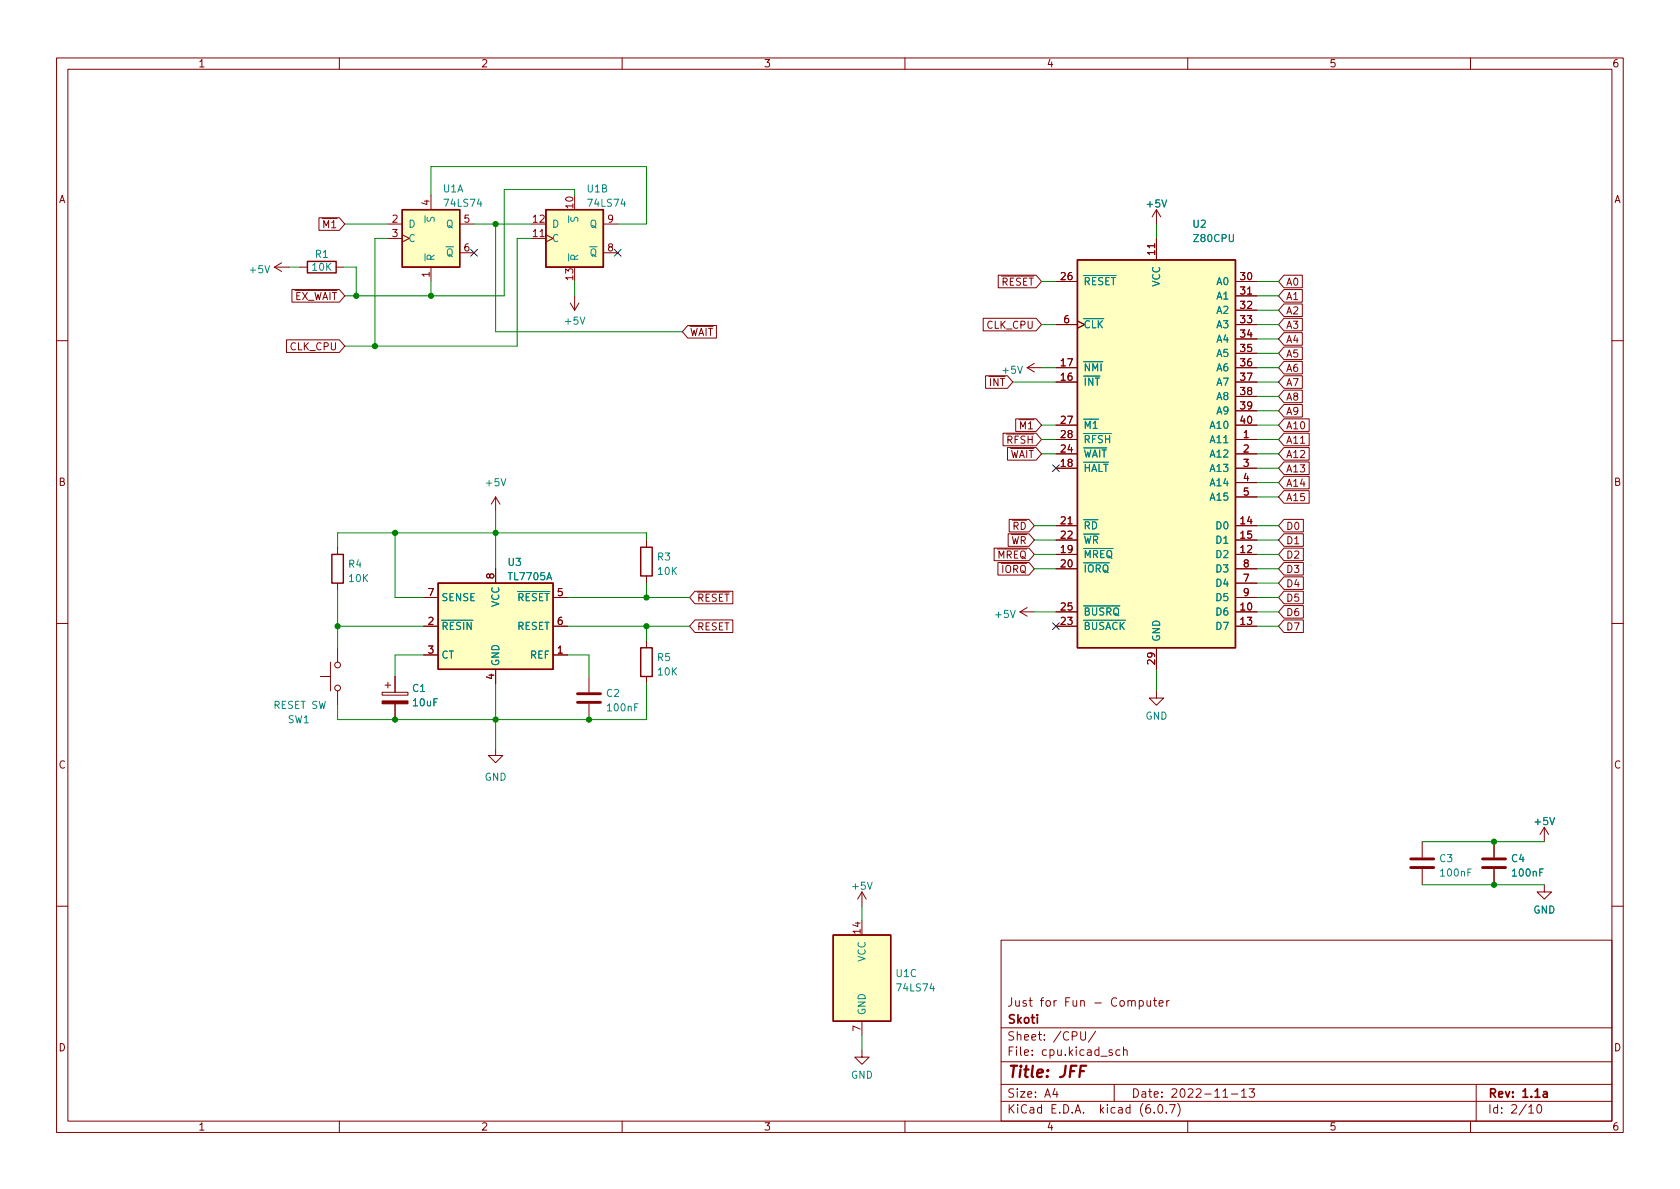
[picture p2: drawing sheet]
<svg xmlns="http://www.w3.org/2000/svg" width="297mm" height="210mm" viewBox="0 0 297 210" stroke-linecap="round" stroke-linejoin="round" font-family="sans-serif">
<g fill="none" stroke="#840000" stroke-width=".18">
<path d="M10 10.2h277v190.1h-277zM12 12.2h273v186.1h-273zM60 10.2v2M110 10.2v2M160 10.2v2M210 10.2v2M260 10.2v2M56.4 38.5h3.6l1 1.1-1 1.1h-3.6zM68.6 39.6h2.5M76.2 34.5v2.6M81.3 39.6h2.5M106.7 39.6h2.5"/>
<path d="M204.5 37.1v2.5M204.5 37.1l-.8 1.2M204.5 37.1l.7 1.2M48.5 47.2l1.3 .8M48.5 47.2h2.6M49.8 46.5l-1.3 .7M51.6 51.2h8.4l1 1.1-1 1.1h-8.4zM53.1 47.2h1.3M59.4 47.2h1.3M68.6 42.2h2.5M71.1 41.5l1.3 .7-1.3 .6M76.2 47.2v2.6"/>
<path d="M81.3 44.7h2.5M94 42.2h2.5M96.5 41.5l1.3 .7-1.3 .6M100.8 53.6l.8 1.3M101.6 52.3v2.6M102.4 53.6l-.8 1.3M106.7 44.7h2.5M121.6 57.6h5.1v2.2h-5.1l-1-1.1zM173.8 56.3h9.4l.9 1.1-.9 1.1h-9.4zM176.5 48.7h6.7l.9 1.1-.9 1.1h-6.7zM186.7 49.8h3.8M186.7 57.4h3.8"/>
<path d="M190.5 56.8l1.3 .6-1.3 .6M204.5 42.2v3.8M218.4 49.8h3.8M218.4 52.3h3.8M218.4 54.9h3.8M218.4 57.4h3.8M218.4 59.9h3.8M227 48.7h3.3v2.2h-3.3l-.9-1.1zM227 51.2h3.3v2.2h-3.3l-.9-1.1zM227 53.7h3.3v2.3h-3.3l-.9-1.1zM227 56.3h3.3v2.2h-3.3l-.9-1.1zM227 58.8h3.3v2.2h-3.3l-.9-1.1z"/>
<path d="M10 60.2h2M50.6 60.1h9.4l1 1.1-1 1.1h-9.4zM174.3 66.4h3.8l1 1.2-1 1.1h-3.8zM177.3 76.6h5.9l.9 1.1-.9 1.1h-5.9zM178.1 79.1h5.1l.9 1.2-.9 1.1h-5.1zM179.6 74.1h3.6l.9 1.1-.9 1.1h-3.6zM181.6 65h2.5M181.6 65l1.3 .8M182.9 64.3l-1.3 .7M186.7 77.7h3.8M186.7 67.6h3.8M186.7 65h3.8"/>
<path d="M186.7 75.2h3.8M218.4 77.7h3.8M218.4 67.6h3.8M218.4 65h3.8M218.4 75.2h3.8M218.4 62.5h3.8M218.4 70.1h3.8M218.4 72.6h3.8M227 76.6h4.5v2.2h-4.5l-.9-1.1zM227 69h3.3v2.2h-3.3l-.9-1.1zM227 66.4h3.3v2.3h-3.3l-.9-1.1zM227 63.9h3.3v2.2h-3.3l-.9-1.1z"/>
<path d="M227 61.4h3.3v2.2h-3.3l-.9-1.1zM227 74.1h4.5v2.2h-4.5l-.9-1.1zM227 71.5h3.3v2.2h-3.3l-.9-1.1zM227 79.1h4.5v2.3h-4.5l-.9-1.1zM285 60.2h2M59.7 96.8v1.2M87.6 87.9v2.5M87.6 87.9l-.7 1.2M87.6 87.9l.8 1.2M114.3 95.5v1.3M175.8 96.9h6.1l1 1.1-1 1.1h-6.1zM176.4 99.5h5.5l1 1.1-1 1.1h-5.5z"/>
<path d="M178.3 94.4h3.6l1 1.1-1 1.1h-3.6zM178.4 91.8h3.5l1 1.2-1 1.1h-3.5zM186.7 98h3.8M186.7 93h3.8M186.7 95.5h3.8M186.7 82.8h3.8M186.7 80.3h3.8M218.4 98h3.8M218.4 93h3.8M218.4 95.5h3.8M218.4 82.8h3.8M218.4 80.3h3.8"/>
<path d="M218.4 85.3h3.8M218.4 87.9h3.8M227 84.2h4.5v2.2h-4.5l-.9-1.1zM227 81.7h4.5v2.2h-4.5l-.9-1.1zM227 86.8h4.5v2.2h-4.5l-.9-1.1zM227 99.5h3.4v2.2h-3.4l-.9-1.1zM227 96.9h3.4v2.2h-3.4l-.9-1.1zM227 91.8h3.4v2.3h-3.4l-.9-1.1zM227 94.4h3.4v2.2h-3.4l-.9-1.1zM10 110.2h2M56.6 119.6h1.8M58.4 117.1v5.1"/>
<path d="M59.7 103.1v1.3M59.7 114.5v2.6M69.8 119.6v2.8M74.9 115.8h2.6M74.9 110.7h2.6M74.9 105.7h2.6M87.6 100.6v2.5M87.6 118.4v2.5M97.8 115.8h2.5M97.8 110.7h2.5M97.8 105.7h2.5M104.1 119.6v2.8"/>
<path d="M114.3 101.8v1.3M114.3 113.3v1.2M114.3 119.6v1.3M122.9 104.5h6.7v2.3h-6.7l-1-1.1zM122.9 109.6h6.7v2.2h-6.7l-1-1.1zM180.3 108.2h2.6M180.3 108.2l1.3 .8M181.6 107.4l-1.3 .8M186.7 110.7h3.8M186.7 108.2h3.8M186.7 100.6h3.8M204.5 114.5v3.9"/>
<path d="M218.4 110.7h3.8M218.4 105.7h3.8M218.4 108.2h3.8M218.4 100.6h3.8M218.4 103.1h3.8M227 109.6h3.4v2.2h-3.4l-.9-1.1zM227 102h3.4v2.2h-3.4l-.9-1.1zM227 104.5h3.4v2.3h-3.4l-.9-1.1zM227 107.1h3.4v2.2h-3.4l-.9-1.1zM285 110.2h2M59.7 122.2v2.5M67.6 122.4h4.5v.5h-4.5z"/>
<path d="M68.1 121.2h1M68.6 120.6v1.1M69.8 124.5v2.7M87.6 132.3v1.3h1.3l-1.3 1.3-1.2-1.3h1.2M104.1 124.5v2.7M204.5 122.2v1.2h1.2l-1.2 1.3-1.3-1.3h1.3M152.4 157.7v2.6M152.4 157.7l-.8 1.3M152.4 157.7l.8 1.3M251.5 148.8v2.8M251.5 153.7v2.8M264.2 148.8v2.8"/>
<path d="M264.2 153.7v2.8M273 156.5v1.2h1.3l-1.3 1.3-1.2-1.3h1.2M273 146.3l-.7 1.3M273 146.3v2.5M273 146.3l.8 1.3M10 160.2h2M177 166.3h108v32h-108zM201.4 177l.5-.1 .2 .3v.4l-.1 .3h-.6M201.4 176.9v1.5M202.8 176.9l.1 1h.3l.2-.1M203.4 176.9v1M203.9 176.9h.6"/>
<path d="M204.1 176.4v1.3l.4 .2M204.9 177.4l.7-.1v-.3l-.5-.1-.2 .2 .1 .8h.6M206.3 176.9v1M206.7 176.9l-.3 .1-.1 .2M285 160.2h2M60 198.3v2M110 198.3v2M152.4 185.7v1.2h1.3l-1.3 1.3-1.3-1.3h1.3M152.4 180.6v2.5M160 198.3v2M177 194.8h108M177 191.8h108"/>
<path d="M177 187.8h108M177 181.8h108M186.5 192.5l-.4 1h1M186.9 193v1M191.1 182.4v1.2l.3 .3h.2l.3-.3v-1.2M193.7 182.4l-1.3 1.9M196.6 185.7l-.3-.1-.2 .2v.3l.5 .1v.4h-.5M197 191.8v3M198 185.7l-.4-.1-.3 .3v.4l.1 .3h.6M198.6 185.8l.3-.2 .3 .1 .1 .9M198.6 185.1v1.5M204.1 196.7v.1"/>
<path d="M204.9 195.4l.2-.1a.81 .81 0 0 1 .6 .7 .81 .81 0 0 1-.3 .8h-.2a.81 .81 0 0 1-.6-.6 .81 .81 0 0 1 .3-.8zM206.2 196.7v.1M206.8 195.3h1l-.7 1.5M208.2 195.1a1.72 1.72 0 0 1 0 2.3M210 198.3v2M216.2 194h.9M217.7 193.5h1.2M219.5 193l.4-.5v1.5M219.5 194h.9M220.9 192.5h.9l-.5 .6 .4 .1v.7l-.2 .1h-.4l-.2-.1M260 198.3v2M261 191.8v6.5"/>
<path d="M270.3 195.8l.4-.5v1.5M270.3 196.8h.9M271.9 195.4l.2-.1a.81 .81 0 0 1 .6 .7 .81 .81 0 0 1-.3 .8h-.2a.81 .81 0 0 1-.6-.6 .81 .81 0 0 1 .3-.8z"/>
<circle cx="59.7" cy="117.6" r=".51"/>
<circle cx="59.7" cy="121.7" r=".51"/>
</g>
<path d="M272.9 193.1h.6l.1 .9M273.6 193.4l-.5 .1a.29 .29 0 0 0-.3 .2 .29 .29 0 0 0 .3 .3h.5" fill="none" stroke="#840000" stroke-width=".3"/>
<path d="M192 188.5h-.9l-.3 2" fill="none" stroke="#840000" stroke-width=".4"/>
<path d="M71.1 37.1h10.2v10.1h-10.2zM96.5 37.1h10.2v10.1h-10.2zM54.4 46.2h5v2.1h-5zM190.5 46h27.9v68.5h-27.9zM58.7 98h2v5.1h-2zM113.3 96.8h2v5h-2zM77.5 103.1h20.3v15.3h-20.3zM113.3 114.5h2v5.1h-2zM147.3 165.3h10.2v15.3h-10.2z" fill="none" stroke="#840000" stroke-width=".25"/>
<g fill="#ffffc2" stroke="#ffffc2" stroke-width=".18">
<path d="M77.5 103.1h20.3v15.3h-20.3z"/>
<path d="M190.5 46h27.9v68.5h-27.9z"/>
<path d="M71.1 37.1h10.2v10.1h-10.2z"/>
<path d="M96.5 37.1h10.2v10.1h-10.2z"/>
<path d="M147.3 165.3h10.2v15.3h-10.2z"/>
</g>
<path d="M102.1 124.2h4.1M102.1 122.7h4.1M249.4 153.4h4.1M249.4 151.9h4.1M262.1 153.4h4.1M262.1 151.9h4.1" fill="none" stroke="#840000" stroke-width=".51"/>
<path d="M67.6 123.9h4.5v.6h-4.5z" fill="#840000" stroke="#840000" stroke-width=".18"/>
<path d="M75.1 38.2v1.2M75.6 38.4l-.1 .5 .1 .2h.4l.2-.6 .3-.1 .3 .3-.1 .4M100.5 38.2v1.2M101 38.4l-.1 .5 .1 .2h.4l.2-.6 .3-.1 .3 .3-.1 .4" fill="none" stroke="#008484" stroke-width=".18"/>
<g fill="none" stroke="#008400" stroke-width=".18">
<path d="M61 39.6h7.6M76.2 34.5v-5h38.1v10.1h-5.1M83.8 39.6h10.2M87.6 39.6v19.1h33M101.6 34.5v-1h-12.4v18.8h-28.2M204.5 39.6v2.6M51.1 47.2h2M60.7 47.2h2.3v5.1M68.6 42.2h-2.3v19M76.2 49.8v2.5M94 42.2h-2.6v19h-30.4M101.6 49.8v2.5"/>
<path d="M184.1 49.8h2.6M184.1 57.4h2.6M222.2 52.3h3.9M222.2 49.8h3.9M222.2 54.9h3.9M222.2 57.4h3.9M222.2 59.9h3.9M179.1 67.6h7.6M184.1 77.7h2.6M184.1 75.2h2.6M184.1 65h2.6M222.2 77.7h3.9"/>
<path d="M222.2 75.2h3.9M222.2 72.6h3.9M222.2 62.5h3.9M222.2 70.1h3.9M222.2 67.6h3.9M222.2 65h3.9M69.8 94.2v11.5h5.1M87.6 90.4v10.2M114.3 95.5v-1.3h-54.6v2.6M182.9 93h3.8M182.9 95.5h3.8M182.9 98h3.8"/>
<path d="M184.1 80.3h2.6M222.2 80.3h3.9M222.2 82.8h3.9M222.2 87.9h3.9M222.2 85.3h3.9M222.2 93h3.9M222.2 95.5h3.9M222.2 98h3.9M59.7 104.4v10.1M59.7 110.7h15.2M74.9 115.8h-5.1v3.8M100.3 105.7h21.6"/>
<path d="M100.3 110.7h21.6M100.3 115.8h3.8v3.8M114.3 103.1v2.6M114.3 110.7v2.6M182.9 108.2h3.8M182.9 100.6h3.8M204.5 118.4v3.8M222.2 105.7h3.9M222.2 110.7h3.9M222.2 108.2h3.9M222.2 100.6h3.9M222.2 103.1h3.9"/>
<path d="M87.6 120.9v11.4M114.3 120.9v6.3h-54.6v-2.5M251.5 148.8h21.5M251.5 156.5h21.5M152.4 160.3v2.5M152.4 183.1v2.6"/>
</g>
<path d="M83.2 44.1l1.2 1.2M84.4 44.1l-1.2 1.2M108.6 44.1l1.2 1.2M109.8 44.1l-1.2 1.2M186.1 82.2l1.2 1.2M187.3 82.2l-1.2 1.2M186.1 110.1l1.2 1.2M187.3 110.1l-1.2 1.2" fill="none" stroke="#000084" stroke-width=".18"/>
<g fill="#008400" stroke="#008400" stroke-width=".18">
<circle cx="63" cy="52.3" r=".46"/>
<circle cx="76.2" cy="52.3" r=".46"/>
<circle cx="66.3" cy="61.2" r=".46"/>
<circle cx="87.6" cy="39.6" r=".46"/>
<circle cx="114.3" cy="105.7" r=".46"/>
<circle cx="87.6" cy="94.2" r=".46"/>
<circle cx="59.7" cy="110.7" r=".46"/>
<circle cx="69.8" cy="94.2" r=".46"/>
<circle cx="69.8" cy="127.2" r=".46"/>
<circle cx="104.1" cy="127.2" r=".46"/>
<circle cx="87.6" cy="127.2" r=".46"/>
<circle cx="114.3" cy="110.7" r=".46"/>
<circle cx="264.2" cy="148.8" r=".46"/>
<circle cx="264.2" cy="156.5" r=".46"/>
</g>
<text font-size="2.8" fill="#840000" x="178" y="190.6">Title: JFF</text>
<g font-size="2.1" fill="#840000">
<text x="178" y="178">Just for Fun - Computer</text>
<text x="178" y="184">Sheet: /CPU/</text>
<text x="178" y="181">Skoti</text>
<text x="178" y="186.7">File: cpu.kicad_sch</text>
<text x="178" y="196.9">KiCad E.D.A. kicad (6.0.7)</text>
<text x="178" y="194.1">Size: A4</text>
<text x="200" y="194.1">Date: 2022-11-13</text>
<text x="263" y="194.1">Rev: 1.1a</text>
<text x="263" y="196.9">Id: 2/10</text>
</g>
<g font-size="1.8" fill="#840000">
<text x="35" y="11.9">1</text>
<text x="85" y="11.9">2</text>
<text x="135" y="11.9">3</text>
<text x="185" y="11.9">4</text>
<text x="235" y="11.9">5</text>
<text x="285" y="11.9">6</text>
<text x="10.3" y="35.9">A</text>
<text x="285.3" y="35.9">A</text>
<text x="55.9" y="40.3">~{M1}</text>
<text x="69.4" y="39.4">2</text>
<text x="69.4" y="41.9">3</text>
<text x="75.9" y="36.3" transform="rotate(-90 75.9 36.3)">4</text>
<text x="82.1" y="39.4">5</text>
<text x="94.3" y="41.9">11</text>
<text x="94.3" y="39.4">12</text>
<text x="101.3" y="36.8" transform="rotate(-90 101.3 36.8)">10</text>
<text x="107.5" y="39.4">9</text>
<text x="82.1" y="44.4">6</text>
<text x="107.5" y="44.4">8</text>
<text x="204.2" y="45" transform="rotate(-90 204.2 45)">11</text>
<text x="50.5" y="53">~{EX_WAIT}</text>
<text x="75.9" y="49" transform="rotate(-90 75.9 49)">1</text>
<text x="101.3" y="49.5" transform="rotate(-90 101.3 49.5)">13</text>
<text x="175.6" y="50.5">~{RESET}</text>
<text x="187.6" y="49.5">26</text>
<text x="219.4" y="49.5">30</text>
<text x="219.4" y="52.1">31</text>
<text x="227.3" y="50.5">A0</text>
<text x="227.3" y="53">A1</text>
<text x="121.9" y="59.4">~{WAIT}</text>
<text x="174.5" y="58.1">CLK_CPU</text>
<text x="188.1" y="57.1">6</text>
<text x="219.4" y="54.6">32</text>
<text x="219.4" y="57.1">33</text>
<text x="219.4" y="59.7">34</text>
<text x="227.3" y="55.6">A2</text>
<text x="227.3" y="58.1">A3</text>
<text x="51.3" y="61.9">CLK_CPU</text>
<text x="187.6" y="64.8">17</text>
<text x="219.4" y="62.2">35</text>
<text x="219.4" y="64.8">36</text>
<text x="227.3" y="60.7">A4</text>
<text x="227.3" y="65.7">A6</text>
<text x="227.3" y="63.2">A5</text>
<text x="173.6" y="68.3">~{INT}</text>
<text x="187.6" y="67.3">16</text>
<text x="219.4" y="67.3">37</text>
<text x="219.4" y="69.8">38</text>
<text x="227.3" y="70.8">A8</text>
<text x="227.3" y="68.3">A7</text>
<text x="179" y="75.9">~{M1}</text>
<text x="187.6" y="74.9">27</text>
<text x="187.6" y="77.5">28</text>
<text x="219.4" y="72.4">39</text>
<text x="219.4" y="74.9">40</text>
<text x="219.9" y="77.5">1</text>
<text x="227.3" y="75.9">A10</text>
<text x="227.3" y="73.4">A9</text>
<text x="176.7" y="78.4">~{RFSH}</text>
<text x="177" y="81">~{WAIT}</text>
<text x="187.6" y="82.5">18</text>
<text x="187.6" y="80">24</text>
<text x="219.9" y="80">2</text>
<text x="219.9" y="82.5">3</text>
<text x="227.3" y="83.5">A13</text>
<text x="227.3" y="78.4">A11</text>
<text x="227.3" y="81">A12</text>
<text x="10.3" y="85.9">B</text>
<text x="219.9" y="85.1">4</text>
<text x="219.9" y="87.6">5</text>
<text x="227.3" y="86.1">A14</text>
<text x="227.3" y="88.6">A15</text>
<text x="285.3" y="85.9">B</text>
<text x="177.7" y="93.7">~{RD}</text>
<text x="187.6" y="92.7">21</text>
<text x="187.6" y="95.2">22</text>
<text x="219.4" y="92.7">14</text>
<text x="219.4" y="95.2">15</text>
<text x="227.3" y="93.7">D0</text>
<text x="174.9" y="98.8">~{MREQ}</text>
<text x="175.7" y="101.3">~{IORQ}</text>
<text x="177.3" y="96.2">~{WR}</text>
<text x="187.6" y="97.8">19</text>
<text x="187.6" y="100.3">20</text>
<text x="219.4" y="97.8">12</text>
<text x="219.9" y="100.3">8</text>
<text x="227.3" y="101.3">D3</text>
<text x="227.3" y="98.8">D2</text>
<text x="227.3" y="96.2">D1</text>
<text x="75.7" y="105.4">7</text>
<text x="87.4" y="102.3" transform="rotate(-90 87.4 102.3)">8</text>
<text x="98.6" y="105.4">5</text>
<text x="123.2" y="106.4">~{RESET}</text>
<text x="187.6" y="107.9">25</text>
<text x="219.4" y="107.9">10</text>
<text x="219.9" y="102.9">7</text>
<text x="219.9" y="105.4">9</text>
<text x="227.3" y="103.8">D4</text>
<text x="227.3" y="106.4">D5</text>
<text x="75.7" y="110.5">2</text>
<text x="98.6" y="110.5">6</text>
<text x="123.2" y="111.5">RESET</text>
<text x="187.6" y="110.5">23</text>
<text x="219.4" y="110.5">13</text>
<text x="227.3" y="111.5">D7</text>
<text x="227.3" y="108.9">D6</text>
<text x="75.7" y="115.6">3</text>
<text x="98.6" y="115.6">1</text>
<text x="204.2" y="117.4" transform="rotate(-90 204.2 117.4)">29</text>
<text x="87.4" y="120.1" transform="rotate(-90 87.4 120.1)">4</text>
<text x="10.3" y="135.9">C</text>
<text x="285.3" y="135.9">C</text>
<text x="152.1" y="165.1" transform="rotate(-90 152.1 165.1)">14</text>
<text x="10.3" y="185.9">D</text>
<text x="152.1" y="182.4" transform="rotate(-90 152.1 182.4)">7</text>
<text x="285.3" y="185.9">D</text>
<text x="35" y="199.9">1</text>
<text x="85" y="199.9">2</text>
<text x="135" y="199.9">3</text>
<text x="185" y="199.9">4</text>
<text x="235" y="199.9">5</text>
<text x="285" y="199.9">6</text>
</g>
<g font-size="1.8" fill="#008484">
<text x="78.3" y="34">U1A</text>
<text x="103.8" y="34">U1B</text>
<text x="72.1" y="40.3">D</text>
<text x="78.7" y="36.6">74LS74</text>
<text x="78.9" y="40.3">Q</text>
<text x="97.5" y="40.3">D</text>
<text x="104.1" y="36.6">74LS74</text>
<text x="104.3" y="40.3">Q</text>
<text x="202.9" y="36.7">+5V</text>
<text x="211" y="40.3">U2</text>
<text x="55.3" y="47.9">10K</text>
<text x="55.8" y="45.6">R1</text>
<text x="72.1" y="42.8">C</text>
<text x="76.8" y="46.2" transform="rotate(-90 76.8 46.2)">~{R}</text>
<text x="77.5" y="45.3">~{Q}</text>
<text x="97.5" y="42.8">C</text>
<text x="102.2" y="46.2" transform="rotate(-90 102.2 46.2)">~{R}</text>
<text x="102.9" y="45.3">~{Q}</text>
<text x="211.2" y="42.8">Z80CPU</text>
<text x="44.3" y="48.3">+5V</text>
<text x="191.5" y="50.4">~{RESET}</text>
<text x="205.1" y="50.7" transform="rotate(-90 205.1 50.7)">VCC</text>
<text x="215.2" y="50.4">A0</text>
<text x="215.2" y="53">A1</text>
<text x="100" y="57.4">+5V</text>
<text x="191.5" y="58">~{CLK}</text>
<text x="215.2" y="55.5">A2</text>
<text x="215.2" y="58">A3</text>
<text x="191.5" y="65.7">~{NMI}</text>
<text x="215.2" y="60.6">A4</text>
<text x="215.2" y="63.1">A5</text>
<text x="215.2" y="65.7">A6</text>
<text x="177.4" y="66.1">+5V</text>
<text x="191.5" y="68.2">~{INT}</text>
<text x="215.2" y="68.2">A7</text>
<text x="215.2" y="70.7">A8</text>
<text x="191.5" y="75.8">~{M1}</text>
<text x="214.2" y="75.8">A10</text>
<text x="215.2" y="73.3">A9</text>
<text x="191.5" y="83.4">~{HALT}</text>
<text x="191.5" y="80.9">~{WAIT}</text>
<text x="191.5" y="78.4">~{RFSH}</text>
<text x="214.2" y="78.4">A11</text>
<text x="214.2" y="80.9">A12</text>
<text x="214.2" y="83.4">A13</text>
<text x="86" y="86">+5V</text>
<text x="214.2" y="86">A14</text>
<text x="214.2" y="88.5">A15</text>
<text x="191.5" y="93.6">~{RD}</text>
<text x="215.2" y="93.6">D0</text>
<text x="61.7" y="100.4">R4</text>
<text x="89.9" y="100.1">U3</text>
<text x="116.3" y="99.1">R3</text>
<text x="116.4" y="101.6">10K</text>
<text x="191.5" y="98.7">~{MREQ}</text>
<text x="191.5" y="101.2">~{IORQ}</text>
<text x="191.5" y="96.1">~{WR}</text>
<text x="215.2" y="98.7">D2</text>
<text x="215.2" y="96.1">D1</text>
<text x="215.2" y="101.2">D3</text>
<text x="61.8" y="102.9">10K</text>
<text x="78" y="106.3">SENSE</text>
<text x="88.3" y="107.4" transform="rotate(-90 88.3 107.4)">VCC</text>
<text x="90" y="102.6">TL7705A</text>
<text x="90" y="106.3">~{RESET}</text>
<text x="215.2" y="103.8">D4</text>
<text x="215.2" y="106.3">D5</text>
<text x="78" y="111.4">~{RESIN}</text>
<text x="91.4" y="111.4">RESET</text>
<text x="176.1" y="109.3">+5V</text>
<text x="191.5" y="111.4">~{BUSACK}</text>
<text x="191.5" y="108.8">~{BUSRQ}</text>
<text x="205.1" y="113.5" transform="rotate(-90 205.1 113.5)">GND</text>
<text x="215.2" y="108.8">D6</text>
<text x="215.2" y="111.4">D7</text>
<text x="78" y="116.5">CT</text>
<text x="88.3" y="117.9" transform="rotate(-90 88.3 117.9)">GND</text>
<text x="93.7" y="116.5">REF</text>
<text x="116.3" y="116.9">R5</text>
<text x="116.4" y="119.4">10K</text>
<text x="48.4" y="125.3">RESET SW</text>
<text x="73" y="122.3">C1</text>
<text x="73.1" y="124.9">10uF</text>
<text x="107.2" y="123.2">C2</text>
<text x="107.5" y="125.8">100nF</text>
<text x="50.9" y="127.9">SW1</text>
<text x="202.5" y="127.2">GND</text>
<text x="85.7" y="138">GND</text>
<text x="271.5" y="145.9">+5V</text>
<text x="254.6" y="152.4">C3</text>
<text x="254.8" y="155">100nF</text>
<text x="267.3" y="152.4">C4</text>
<text x="267.5" y="155">100nF</text>
<text x="150.8" y="157.3">+5V</text>
<text x="271.1" y="161.5">GND</text>
<text x="153" y="170.1" transform="rotate(-90 153 170.1)">VCC</text>
<text x="158.5" y="172.8">U1C</text>
<text x="153" y="179.6" transform="rotate(-90 153 179.6)">GND</text>
<text x="158.8" y="175.3">74LS74</text>
<text x="150.4" y="190.7">GND</text>
</g>
</svg>
